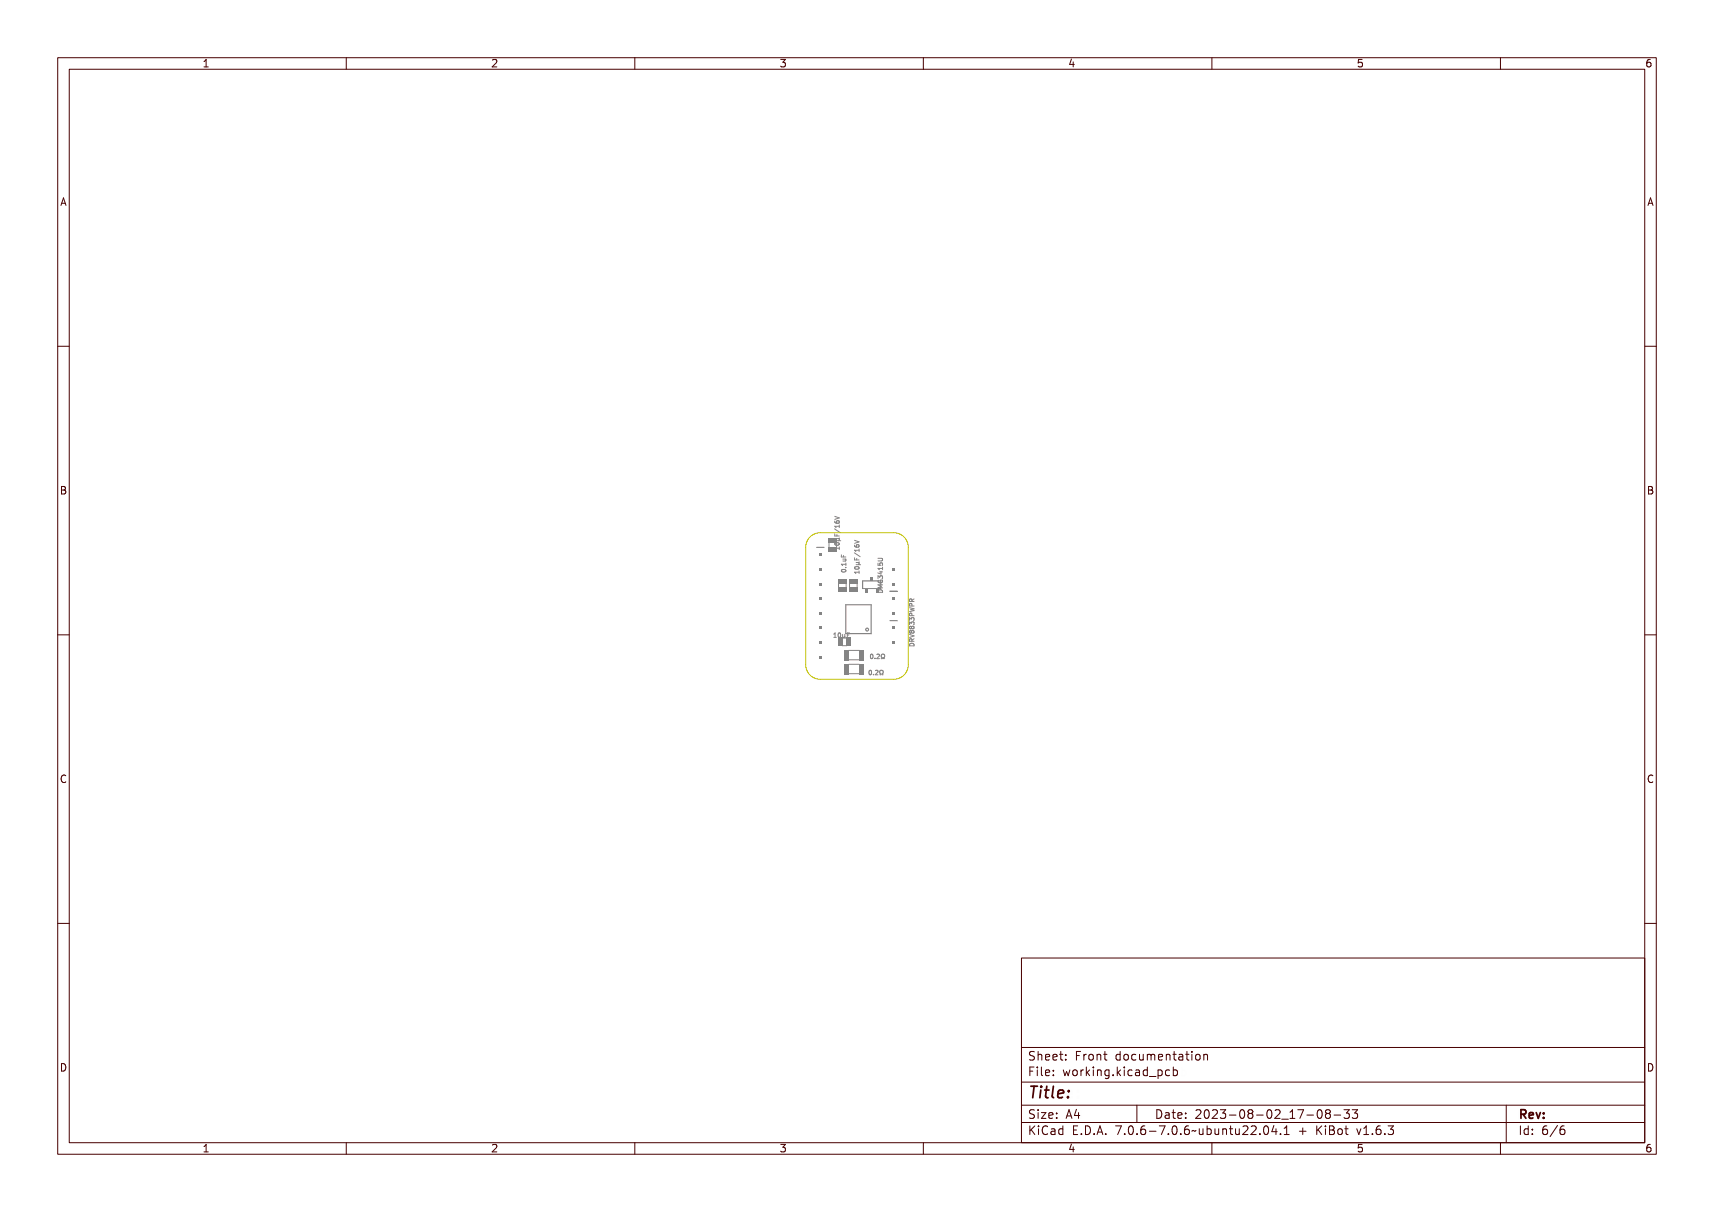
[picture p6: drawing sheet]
<svg xmlns="http://www.w3.org/2000/svg" width="297mm" height="210mm" viewBox="0 0 297 210" stroke-linecap="round" stroke-linejoin="round" font-family="sans-serif">
<g fill="none" stroke="#848484" stroke-width=".17">
<path d="M144.7 94h.7l.1-.2v.5l-.1-.2h-.6v.2h-.1zM144.7 92l.1 .3h.2l.1-.3v.3h.4v.1h-.8zM144.7 91.3l.9 .5zM144.7 90.9h.7l.1-.2v.4l-.1-.1h-.6v.1h-.1zM144.7 89.4l.8 .2v.2l-.8 .2v-.1l.7-.2-.7-.2zM144.7 90.1h.1a.23 .23 0 0 0 0 .3 .23 .23 0 0 0 .3 .1 .26 .26 0 0 1 0-.4 .26 .26 0 0 1 .4 .1 .26 .26 0 0 1-.2 .4 .36 .36 0 0 1-.5 0 .36 .36 0 0 1-.1-.5zM144.8 93.3l.5-.1 .2 .2a.37 .37 0 0 1-.4 .3 .37 .37 0 0 1-.4-.3zM144.8 93.4a.34 .34 0 0 1 .6 .1 .35 .35 0 0 1-.6-.1zM144.9 92.6l.6-.1-.1 .5 .3 .1h-.8l.5-.3-.1-.1h-.4zM145.4 94.8v.4M145.4 95h-.8l.3 .2M145.8 97.6h.7l.1-.1v.4l-.1-.2h-.6l.1 .2h-.1z"/>
<path d="M145.8 96.2l.1 .4h.3v-.4v.4h.4v.1h-.8zM145.9 98.8l.5-.1 .2 .2a.37 .37 0 0 1-.4 .3 .37 .37 0 0 1-.3-.3zM145.9 98.9a.34 .34 0 0 1 .6 .1 .35 .35 0 0 1-.6-.1zM146 96.9h.6l-.1 .1a.18 .18 0 0 1 .1 .2 .18 .18 0 0 1-.2 .1h-.4v-.1l.5-.1-.1-.1h-.4zM146.5 98.3h.1v.1h-.1zM148.1 93.6l.8 .3-.8 .3M148.1 99.1h.7l.1-.1v.4l-.1-.2h-.6l.1 .2h-.1zM148.1 97.1l.1 .3h.2l.1-.3v.3h.4v.1h-.8zM148.1 96.5l.9 .5zM148.1 96h.7l.1-.2v.5l-.1-.2h-.6l.1 .2h-.1zM148.1 94.5l.8 .3v.1l-.8 .2v-.1l.7-.2-.7-.1zM148.1 95.3h.1a.23 .23 0 0 0 0 .2 .23 .23 0 0 0 .3 .1 .26 .26 0 0 1 .1-.4 .26 .26 0 0 1 .3 .2 .26 .26 0 0 1-.2 .3 .36 .36 0 0 1-.4 0 .36 .36 0 0 1-.2-.4z"/>
<path d="M148.2 98.4h.5l.2 .1a.37 .37 0 0 1-.4 .3 .37 .37 0 0 1-.4-.3zM148.2 98.5a.34 .34 0 0 1 .6 .2 .35 .35 0 0 1-.6-.2zM148.3 97.7h.6l-.1 .4 .3 .1h-.8l.5-.2-.1-.1-.4-.1zM152.1 96.7h.7l.1 .2-.1 .3h-.7M152.2 99.9l.6-.1 .2 .2h-.2v.3h-.1l-.5-.3zM152.2 99.3h.7l.1-.2v.5l-.1-.2h-.6v.2h-.1zM152.2 98.6l.1 .3h.2a.26 .26 0 0 1 .1-.3 .26 .26 0 0 1 .3 .1 .26 .26 0 0 1-.1 .3 .2 .2 0 0 0 .1-.3 .2 .2 0 0 0-.3 0 .2 .2 0 0 0 0 .3h-.4zM152.2 97.9h.5a.25 .25 0 0 1 .3 .2 .25 .25 0 0 1-.3 .3h-.5v-.1h.5a.14 .14 0 0 0 .2-.2 .14 .14 0 0 0-.2-.1h-.5zM152.3 100h.4v.2zM152.5 97.6h.4M144.4 109.7h.3v.7l.2 .1h-.5l.2-.1v-.6h-.2zM145.1 109.8v-.1a.37 .37 0 0 1 .4 .4 .37 .37 0 0 1-.4 .4l-.1-.2z"/>
<path d="M145.2 109.8a.31 .31 0 0 1 .2 .3 .31 .31 0 0 1-.2 .3zM145.7 109.9l.2 .5 .1-.1v-.4h.1l.1 .5-.1 .1-.3-.1v.3h-.1zM146.3 109.7h.5l-.4 .1v.2h.3l-.3 .1v.4h-.1zM146.8 109.7h.4M150.5 116.3l.1-.1a.37 .37 0 0 1 .4 .4 .37 .37 0 0 1-.4 .3l-.1-.2zM150.7 116.3a.31 .31 0 0 1 .2 .3 .31 .31 0 0 1-.2 .3zM150.8 113.5l.1-.1a.37 .37 0 0 1 .3 .4 .37 .37 0 0 1-.3 .3l-.2-.2zM150.9 113.5a.31 .31 0 0 1 .2 .3 .31 .31 0 0 1-.2 .3zM151.3 116.8h.1v.2h-.1zM151.5 114h.2v.2h-.2zM151.7 116.2h.1a.29 .29 0 0 1 .4 .2 .29 .29 0 0 1-.2 .4l-.1 .1 .3 .1h-.5l.4-.6-.1-.1h-.3zM152 113.4h.1a.29 .29 0 0 1 .4 .2 .29 .29 0 0 1-.3 .4l-.1 .1 .4 .1h-.5l.3-.6v-.1h-.3z"/>
<path d="M152.2 101.6h.8v.1h-.7l.4 .2-.4 .2h.7v.1h-.8v-.2l.4-.1-.4-.1zM152.2 101h.1a.27 .27 0 0 0 .3 .4 .27 .27 0 0 0 .3-.3l-.3 .1v-.2h.3a.36 .36 0 0 1-.3 .5 .36 .36 0 0 1-.4-.5zM152.2 100.5l.2-.1 .1 .2a.24 .24 0 0 1 .4-.1 .24 .24 0 0 1-.1 .4l.1-.1a.17 .17 0 0 0-.1-.3 .18 .18 0 0 0-.2 .3h-.1a.15 .15 0 0 0-.1-.2 .15 .15 0 0 0-.2 0 .15 .15 0 0 0 .1 .2l-.1 .1zM152.3 102.4l.3-.1a.36 .36 0 0 1 .4 .5h-.8zM152.3 102.4h.4l.2 .3h-.6zM152.4 116.3a.33 .33 0 0 1 .5 .1 .33 .33 0 0 1-.1 .5l.1 .1-.3-.1a.26 .26 0 0 0 .2-.4 .26 .26 0 0 0-.3-.1l.1 .6h-.3l.2-.1-.2-.3zM152.7 113.5a.33 .33 0 0 1 .4 .1 .33 .33 0 0 1-.1 .5l.1 .1-.2-.1a.26 .26 0 0 0 .2-.4 .26 .26 0 0 0-.4-.1l.1 .6h-.2l.1-.1-.1-.3zM157.6 110.8v.3h.8M157.7 108.7l.7 .2v.1l-.7 .2v-.1l.6-.2-.6-.1zM157.7 104.9l.7 .1v.1l-.4 .1 .4 .2-.7 .1v-.1l.6-.1-.4-.1v-.1l.4-.1h-.6zM157.7 108.1h.2l.1 .1a.22 .22 0 0 1 .3-.1 .22 .22 0 0 1 0 .4 .22 .22 0 0 1-.3-.1 .21 .21 0 0 1-.3 .1 .21 .21 0 0 1 0-.4zM157.7 107.5h.2l.1 .1a.22 .22 0 0 1 .3-.1 .22 .22 0 0 1 0 .4 .22 .22 0 0 1-.3-.1 .21 .21 0 0 1-.3 .1 .21 .21 0 0 1 0-.4z"/>
<path d="M157.7 106.9l.2-.1 .1 .2a.24 .24 0 0 1 .4-.1 .24 .24 0 0 1-.1 .4v-.1a.17 .17 0 0 0-.1-.3 .17 .17 0 0 0-.1 .3l-.3-.2v.3h-.1zM157.7 106.3l.2-.1 .1 .1a.24 .24 0 0 1 .4 0 .24 .24 0 0 1-.1 .4v-.1a.17 .17 0 0 0-.1-.3 .17 .17 0 0 0-.1 .2l-.3-.2v.4h-.1zM157.7 109.4h.2l.2 .1 .3-.2-.3 .3v.1h.3v.1h-.7zM157.7 105.6l.3-.1 .1 .4h.3v.1h-.7zM157.7 104.3h.3l.1 .4h.3v.1h-.7zM157.7 103.8l.2-.1 .2 .1 .3-.2-.3 .4v.1h.3v.1h-.7zM157.7 111.5a.41 .41 0 0 1 .5 0 .41 .41 0 0 1 .2 .4h-.8zM157.7 110l.3-.1a.36 .36 0 0 1 .4 .5h-.7zM157.8 109.5h.2v.2h-.3zM157.8 105.7h.2v.2h-.3zM157.8 104.4h.2v.3h-.3zM157.8 103.8h.2v.3h-.3z"/>
<path d="M157.8 110.1h.4l.1 .2h-.6zM158 110.8v.3M158.4 110.7l-.4 .2"/>
<circle cx="145.1" cy="93.5" r=".07"/>
<circle cx="145.2" cy="90.3" r=".17"/>
<circle cx="146.2" cy="99" r=".07"/>
<circle cx="148.5" cy="98.6" r=".07"/>
<circle cx="148.6" cy="95.4" r=".17"/>
<circle cx="145.3" cy="110.1" r=".07"/>
<circle cx="150.7" cy="116.6" r=".07"/>
<circle cx="151" cy="113.8" r=".07"/>
<circle cx="157.8" cy="107.7" r=".13"/>
<circle cx="157.8" cy="108.3" r=".13"/>
<circle cx="158.2" cy="108.3" r=".15"/>
<circle cx="158.2" cy="107.7" r=".15"/>
</g>
<g fill="none" stroke="#848484" stroke-width=".2">
<path d="M146.6 104.8h4.4v5h-4.4zM154.2 102.5h1.3"/>
<circle cx="150.3" cy="109.1" r=".25"/>
</g>
<g fill="#848484">
<path d="M154.6 103.5h.5v.5h-.5z" fill-rule="evenodd"/>
<path d="M154.6 106h.5v.5h-.5z" fill-rule="evenodd"/>
</g>
<path d="M152.6 100.7h-3.1v1.3" fill="none" stroke="#848484" stroke-width=".2"/>
<path d="M149.5 102h3.1" fill="none" stroke="#848484" stroke-width=".17"/>
<g fill="#848484">
<path d="M149.9 102h.4v.6h-.4z" fill-rule="evenodd"/>
<path d="M150.8 100h.5v.6h-.5z" fill-rule="evenodd"/>
<path d="M151.8 102h.4v.6h-.4z" fill-rule="evenodd"/>
</g>
<path d="M147 112.7h1.9M147 114.3h1.9" fill="none" stroke="#848484" stroke-width=".17"/>
<g fill="#848484">
<path d="M146.3 112.6h.7v1.8h-.7z" fill-rule="evenodd"/>
<path d="M148.9 112.6h.8v1.8h-.8z" fill-rule="evenodd"/>
</g>
<path d="M143.6 94.1v.7M145 94.1v.7" fill="none" stroke="#848484" stroke-width=".17"/>
<g fill="#848484">
<path d="M143.6 94.8h1.4v.8h-1.4z" fill-rule="evenodd"/>
<path d="M143.6 93.4h1.4v.7h-1.4z" fill-rule="evenodd"/>
</g>
<path d="M154.2 107.5h1.3" fill="none" stroke="#848484" stroke-width=".2"/>
<g fill="#848484">
<path d="M154.6 108.6h.5v.5h-.5z" fill-rule="evenodd"/>
<path d="M154.6 111.1h.5v.5h-.5z" fill-rule="evenodd"/>
</g>
<path d="M145.3 101.1v.7M146.6 101.1v.7" fill="none" stroke="#848484" stroke-width=".17"/>
<g fill="#848484">
<path d="M145.2 100.4h1.5v.7h-1.5z" fill-rule="evenodd"/>
<path d="M145.2 101.8h1.5v.8h-1.5z" fill-rule="evenodd"/>
</g>
<path d="M146 111.9h.7" fill="none" stroke="#848484" stroke-width=".17"/>
<g fill="#848484">
<path d="M145.2 110.5h.8v1.5h-.8z" fill-rule="evenodd"/>
<path d="M146.7 110.5h.7v1.5h-.7z" fill-rule="evenodd"/>
</g>
<path d="M147 115.1h1.9M147 116.7h1.9" fill="none" stroke="#848484" stroke-width=".17"/>
<g fill="#848484">
<path d="M146.3 115h.7v1.8h-.7z" fill-rule="evenodd"/>
<path d="M148.9 115h.8v1.8h-.8z" fill-rule="evenodd"/>
</g>
<path d="M154.2 102.5h1.3" fill="none" stroke="#848484" stroke-width=".2"/>
<g fill="#848484">
<path d="M154.6 100.9h.5v.5h-.5z" fill-rule="evenodd"/>
<path d="M154.6 98.4h.5v.5h-.5z" fill-rule="evenodd"/>
</g>
<path d="M147.2 101.1v.7M148.5 101.1v.7" fill="none" stroke="#848484" stroke-width=".17"/>
<g fill="#848484">
<path d="M147.1 100.4h1.5v.7h-1.5z" fill-rule="evenodd"/>
<path d="M147.1 101.8h1.5v.8h-1.5z" fill-rule="evenodd"/>
</g>
<path d="M141.5 94.8h1.3" fill="none" stroke="#848484" stroke-width=".2"/>
<g fill="#848484">
<path d="M141.9 95.9h.5v.5h-.5z" fill-rule="evenodd"/>
<path d="M141.9 98.4h.5v.5h-.5z" fill-rule="evenodd"/>
<path d="M141.9 100.9h.5v.5h-.5z" fill-rule="evenodd"/>
<path d="M141.9 103.5h.5v.5h-.5z" fill-rule="evenodd"/>
<path d="M141.9 106h.5v.5h-.5z" fill-rule="evenodd"/>
<path d="M141.9 108.6h.5v.5h-.5z" fill-rule="evenodd"/>
<path d="M141.9 111.1h.5v.5h-.5z" fill-rule="evenodd"/>
<path d="M141.9 113.6h.5v.5h-.5z" fill-rule="evenodd"/>
</g>
<path d="M140.2 93.3a2.54 2.54 0 0 1 2-1h12.7a2.54 2.54 0 0 1 2.5 2.5v20.4a2.54 2.54 0 0 1-2.5 2.5h-12.7a2.54 2.54 0 0 1-2.6-2.5v-20.4l.1-.5z" fill="none" stroke="#c2c200" stroke-width=".17"/>
<g fill="none" stroke="#480000" stroke-width=".17">
<path d="M10 10h277v190h-277zM12 12h273v186h-273zM60 10v2M110 10v2M160 10v2M210 10v2M260 10v2M10 60h2M285 60h2M10 110h2M285 110h2M10 160h2"/>
<path d="M285 160h2M177 166h108v32h-108zM60 198v2M110 198v2M160 198v2M177 181.5h108M177 187.5h108M177 191.5h108M177 194.5h108M178.1 195.2h.2v.6l.6-.6h.3l-.6 .6 .6 .8h-.2l-.5-.7-.2 .2v.5h-.2zM178.2 185h.9v.2h-.7v.4h.6v.2h-.6v.7h-.2zM178.3 182.4l.5-.1h.2v.2a.31 .31 0 0 0-.5-.1 .31 .31 0 0 0 0 .5 .5 .5 0 0 1 .6 .6 .5 .5 0 0 1-.8 .2l-.1-.2a.34 .34 0 0 0 .4 .1 .34 .34 0 0 0 .1-.5 .47 .47 0 0 1-.5-.2 .47 .47 0 0 1 .1-.5z"/>
<path d="M178.3 192.5l.5-.1h.2v.2a.31 .31 0 0 0-.5-.1 .31 .31 0 0 0 0 .5 .5 .5 0 0 1 .6 .6 .5 .5 0 0 1-.8 .2l-.1-.2a.34 .34 0 0 0 .4 .1 .34 .34 0 0 0 .1-.5 .47 .47 0 0 1-.5-.2 .47 .47 0 0 1 .1-.5zM179.4 182.2h.2v.6a.35 .35 0 0 1 .4-.1 .35 .35 0 0 1 .2 .4v.6h-.2v-.8h-.4v.8h-.2zM179.5 185.4h.4v.9h.4v.2h-.9v-.2h.3v-.8h-.2zM179.5 192.8h.4v.9h.4v.1h-.9v-.1h.3v-.8h-.2zM179.5 195.6h.4v.9h.4v.1h-.9v-.1h.3v-.8h-.2zM179.7 184.9h.2v.3h-.2zM179.7 192.3h.2v.3h-.2zM179.7 195.1h.2v.3h-.2zM180.6 184.9h.4v1.3l.4 .1v.2l-.5-.2v-1.2h-.3zM180.6 192.8h.8v.1l-.6 .8h.6v.1h-.8v-.1l.6-.8h-.6zM180.7 182.8a.49 .49 0 0 1 .6-.1 .49 .49 0 0 1 .2 .5h-.8a.42 .42 0 0 0 .3 .4 .42 .42 0 0 0 .4-.1v.2a.6 .6 0 0 1-.8-.1 .6 .6 0 0 1 .1-.8zM180.7 195.4l.5-.2h.3v.2a.43 .43 0 0 0-.6 0 .43 .43 0 0 0-.2 .5 .43 .43 0 0 0 .2 .5 .43 .43 0 0 0 .6 0v.2a.66 .66 0 0 1-.8-.1 .66 .66 0 0 1-.1-.8z"/>
<path d="M180.8 182.9l.4-.1 .1 .3h-.6zM181.8 195.6h.2a.45 .45 0 0 1 .5 0 .45 .45 0 0 1 .1 .4v.6h-.1v-.1a.38 .38 0 0 1-.5 .2 .38 .38 0 0 1-.2-.5 .38 .38 0 0 1 .4-.2h.3a.35 .35 0 0 0-.3-.4 .35 .35 0 0 0-.4 .2zM181.9 182.8a.49 .49 0 0 1 .6-.1 .49 .49 0 0 1 .2 .5h-.8a.42 .42 0 0 0 .3 .4 .42 .42 0 0 0 .5-.1v.2a.6 .6 0 0 1-.9-.1 .6 .6 0 0 1 .1-.8zM181.9 185.5a.49 .49 0 0 1 .6-.1 .49 .49 0 0 1 .2 .5h-.8a.42 .42 0 0 0 .3 .4 .42 .42 0 0 0 .5-.1v.2a.6 .6 0 0 1-.9-.1 .6 .6 0 0 1 .1-.8zM181.9 192.9a.49 .49 0 0 1 .6-.1 .49 .49 0 0 1 .2 .5h-.8a.42 .42 0 0 0 .3 .4 .42 .42 0 0 0 .5-.1v.2a.6 .6 0 0 1-.9-.1 .6 .6 0 0 1 .1-.8zM182 196.2l.5-.1a.31 .31 0 0 1-.2 .4 .31 .31 0 0 1-.4-.1zM182 182.9l.4-.1 .1 .3h-.6zM182 185.6l.4-.1 .1 .3h-.6zM182 193l.4-.1 .1 .3h-.6zM183 195.7l.4-.2 .2 .2v-.6h.2v1.5h-.2v-.1a.42 .42 0 0 1-.5 .1 .42 .42 0 0 1-.2-.5zM183.2 195.8l.1-.1a.4 .4 0 0 1 .3 .4 .4 .4 0 0 1-.3 .4l-.2-.2zM183.2 182.3h.2v.4h.4v.1h-.4l.1 .8h.3v.1h-.2a.3 .3 0 0 1-.4-.3v-.6h-.3v-.1h.3z"/>
<path d="M183.3 185.4h.2v.3h-.2zM183.3 186.2h.2v.3h-.2zM183.3 192.8h.2v.3h-.2zM183.3 193.6h.2v.2h-.2zM184.5 182.7h.2v.3h-.2zM184.5 183.5h.2v.2h-.2zM185.2 185.4h.2l.2 .8 .1-.5h.2l.2 .5 .1-.8h.2l-.2 1.1h-.2l-.2-.7-.2 .7h-.1zM185.4 195.2h.9v.2h-.7v.4h.6v.2h-.6v.5h.7v.1h-.9zM185.7 192.4h.2l.5 1.4h-.2l-.1-.3h-.5l-.1 .3h-.2zM185.8 192.6l.2 .7h-.4zM186.6 182.3h.9v.2h-.7v.4h.6v.2h-.6v.6h-.2zM186.7 185.5a.52 .52 0 0 1 .8 .4 .52 .52 0 0 1-.8 .4l-.1-.4z"/>
<path d="M186.8 185.6l.1-.1a.39 .39 0 0 1 .4 .4 .39 .39 0 0 1-.4 .4l-.1-.2zM186.9 196.4h.2v.2h-.2zM187.1 192.4h.2v.9h.2v.2h-.2v.3h-.2v-.3h-.6v-.2zM187.1 192.6v.7h-.4zM187.8 195.2a.76 .76 0 0 1 .9 .7 .76 .76 0 0 1-.9 .7zM188 195.4a.57 .57 0 0 1 .5 .5 .57 .57 0 0 1-.5 .6zM188 182.7h.2v.2a.3 .3 0 0 1 .3-.3 .3 .3 0 0 1 .3 .3 .37 .37 0 0 0-.5-.1 .37 .37 0 0 0-.1 .4v.5h-.2zM188 185.4h.2v.2a.3 .3 0 0 1 .3-.3 .3 .3 0 0 1 .3 .3 .37 .37 0 0 0-.5-.1 .37 .37 0 0 0-.1 .4v.6h-.2zM189.1 184.9h.1v.9l.5-.4h.2l-.4 .4 .5 .7h-.2l-.4-.6-.2 .1v.5h-.1zM189.1 182.8a.52 .52 0 0 1 .8 .4 .52 .52 0 0 1-.8 .4l-.1-.4zM189.2 182.9l.1-.1a.39 .39 0 0 1 .4 .4 .39 .39 0 0 1-.4 .4l-.1-.2zM189.3 196.4h.3v.2h-.3z"/>
<path d="M190.2 182.7h.2v.1a.35 .35 0 0 1 .4-.1 .35 .35 0 0 1 .3 .4v.6h-.2l-.1-.8h-.3l-.1 .8h-.2zM190.3 185.4h.4v.9h.4v.2h-.9v-.2h.4v-.8h-.3zM190.5 195.2h.3l.4 1.4h-.2l-.1-.3h-.5l-.1 .3h-.2zM190.6 184.9h.1v.3h-.1zM190.6 195.4l.2 .7h-.4zM191.4 185.4h.2v.1a.35 .35 0 0 1 .4-.1 .35 .35 0 0 1 .3 .4v.7h-.2l-.1-.9h-.3l-.1 .9h-.2zM191.7 182.3h.1v.4h.4v.1h-.4l.1 .8h.3v.1h-.2a.3 .3 0 0 1-.3-.3v-.6h-.3v-.1h.3zM191.7 196.4h.3v.2h-.3zM192.7 185.5l.3-.2 .3 .2v-.1h.2v1a.53 .53 0 0 1-.8 .4v-.2a.36 .36 0 0 0 .4 .1 .36 .36 0 0 0 .2-.4l-.1 .1a.53 .53 0 0 1-.7-.3 .53 .53 0 0 1 .2-.6zM192.8 185.6l.1-.1a.39 .39 0 0 1 .4 .4 .39 .39 0 0 1-.4 .4l-.1-.2zM193.8 195.2h.9l-.5 1.4h-.2l.5-1.2h-.7zM193.9 182.8l.3-.2 .3 .2v-.6h.2v1.5h-.2v-.1a.42 .42 0 0 1-.6 .1 .42 .42 0 0 1-.1-.5z"/>
<path d="M194.1 182.8a.4 .4 0 0 1 .4 .4 .4 .4 0 0 1-.4 .4l-.2-.4zM194.1 186.2h.3v.3h-.3zM195.1 184.9h.2v.9l.4-.4h.3l-.5 .4 .5 .7h-.2l-.4-.6-.1 .1v.5h-.2zM195.1 182.8a.52 .52 0 0 1 .8 .4 .52 .52 0 0 1-.8 .4l-.1-.4zM195.2 182.9l.1-.1a.39 .39 0 0 1 .4 .4 .39 .39 0 0 1-.4 .4l-.1-.2zM195.3 196.4h.3v.2h-.3zM196.3 185.4h.5v.9h.3v.2h-.9v-.2h.4v-.8h-.3zM196.3 195.4a.5 .5 0 0 1 .7-.1 .5 .5 0 0 1 .1 .6 .52 .52 0 0 1-.4 .8 .52 .52 0 0 1-.5-.8zM196.4 182.8a.39 .39 0 0 1 .4-.2 .39 .39 0 0 1 .3 .3 .4 .4 0 0 0-.6 0 .4 .4 0 0 0 0 .6 .4 .4 0 0 0 .6 0 .41 .41 0 0 1-.4 .3 .41 .41 0 0 1-.4-.3v-.5zM196.5 195.4a.57 .57 0 0 1 .4 .9l-.3 .2a.86 .86 0 0 1-.1-1.1zM196.6 184.9h.2v.3h-.2zM197 191.5v3"/>
<path d="M197.4 182.7h.2v.8l.2 .1 .3-.2v-.7h.2v1h-.2v-.1a.35 .35 0 0 1-.4 .2 .35 .35 0 0 1-.3-.5zM197.6 185.5a.39 .39 0 0 1 .4-.2 .39 .39 0 0 1 .3 .3 .4 .4 0 0 0-.6 0 .4 .4 0 0 0 0 .6 .4 .4 0 0 0 .6 0 .41 .41 0 0 1-.4 .3 .41 .41 0 0 1-.4-.3v-.5zM197.7 196.4h.3v.2h-.3zM198.6 182.7h.1l.2-.1a.22 .22 0 0 0 .2 .2 .22 .22 0 0 0 .2-.2l.2 .3 .1 .8h-.2v-.8l-.1-.1-.2 .1v.8h-.1v-.8l-.2-.1-.1 .1v.8h-.1zM198.7 185.4h.1a.45 .45 0 0 1 .5 0 .45 .45 0 0 1 .2 .4v.7h-.2v-.2a.38 .38 0 0 1-.5 .2 .38 .38 0 0 1-.2-.5 .38 .38 0 0 1 .5-.2h.2a.35 .35 0 0 0-.3-.4 .35 .35 0 0 0-.3 .2zM198.7 195.4l.5-.2h.2v.2a.43 .43 0 0 0-.5 0 .43 .43 0 0 0-.1 .5 .48 .48 0 0 1 .7 0 .48 .48 0 0 1-.1 .7 .48 .48 0 0 1-.7-.1l-.1-.6zM198.8 186l.5-.1a.31 .31 0 0 1-.1 .4 .31 .31 0 0 1-.4-.1zM198.9 195.9a.29 .29 0 0 1 .4 .1 .29 .29 0 0 1-.1 .4 .29 .29 0 0 1-.4-.1zM199.9 185.5l.3-.2 .3 .2v-.6h.2v1.6h-.2v-.2a.42 .42 0 0 1-.5 .1 .42 .42 0 0 1-.2-.5zM199.9 182.8a.49 .49 0 0 1 .6-.1 .49 .49 0 0 1 .2 .5h-.7a.42 .42 0 0 0 .2 .4 .42 .42 0 0 0 .5-.1v.2a.6 .6 0 0 1-.8-.1 .6 .6 0 0 1 0-.8zM200 196h.5v.2h-.5zM200 185.6l.1-.1a.39 .39 0 0 1 .4 .4 .39 .39 0 0 1-.4 .4l-.1-.2z"/>
<path d="M200.1 182.9l.3-.1 .2 .3h-.6zM200.1 192.4a.76 .76 0 0 1 1 .7 .76 .76 0 0 1-1 .7zM200.3 192.6a.57 .57 0 0 1 .6 .5 .57 .57 0 0 1-.6 .6zM200.9 186.8l1.2 .1zM201 195.2h.9l-.5 1.4h-.2l.5-1.2h-.7zM201.1 182.7h.1v.1a.35 .35 0 0 1 .5-.1 .35 .35 0 0 1 .2 .4v.6h-.2v-.8h-.4l-.1 .8h-.1zM201.4 192.8h.2a.45 .45 0 0 1 .5 0 .45 .45 0 0 1 .1 .4v.6h-.1v-.1a.38 .38 0 0 1-.5 .2 .38 .38 0 0 1-.2-.5 .38 .38 0 0 1 .4-.2h.3a.35 .35 0 0 0-.3-.4 .35 .35 0 0 0-.4 .2zM201.6 193.4l.5-.1a.31 .31 0 0 1-.2 .4 .31 .31 0 0 1-.4-.1zM202.2 185.4h.2v.1a.46 .46 0 0 1 .6 0 .46 .46 0 0 1 .1 .6 .39 .39 0 0 1-.2 .4 .39 .39 0 0 1-.5-.2v.6h-.2zM202.5 182.3h.2v.4h.4v.1h-.4v.8h.4v.1h-.2a.3 .3 0 0 1-.4-.3v-.6h-.3v-.1h.3zM202.5 185.6l.1-.1a.4 .4 0 0 1 .4 .4 .4 .4 0 0 1-.4 .4l-.2-.2zM202.5 196.4h.3v.2h-.3z"/>
<path d="M202.8 192.4h.2v.4h.4v.1h-.4l.1 .8h.3v.1h-.2a.3 .3 0 0 1-.4-.3v-.6h-.3v-.1h.3zM203.5 182.7h.2a.45 .45 0 0 1 .4 0 .45 .45 0 0 1 .2 .4v.6h-.2v-.1a.38 .38 0 0 1-.5 .2 .38 .38 0 0 1-.2-.5 .38 .38 0 0 1 .5-.2h.2a.35 .35 0 0 0-.2-.4 .35 .35 0 0 0-.4 .2zM203.5 195.4a.5 .5 0 0 1 .7-.1 .5 .5 0 0 1 .1 .6 .52 .52 0 0 1-.4 .8 .52 .52 0 0 1-.5-.8zM203.6 185.5a.39 .39 0 0 1 .4-.2 .39 .39 0 0 1 .3 .3 .4 .4 0 0 0-.5 0 .4 .4 0 0 0 0 .6 .4 .4 0 0 0 .5 0 .41 .41 0 0 1-.4 .3 .41 .41 0 0 1-.4-.3v-.5zM203.7 183.3l.4-.1a.31 .31 0 0 1-.1 .4 .31 .31 0 0 1-.4-.1zM203.7 195.4a.57 .57 0 0 1 .4 .9l-.2 .2a.86 .86 0 0 1-.2-1.1zM203.9 192.9a.49 .49 0 0 1 .6-.1 .49 .49 0 0 1 .2 .5h-.8a.42 .42 0 0 0 .3 .4 .42 .42 0 0 0 .5-.1v.2a.6 .6 0 0 1-.9-.1 .6 .6 0 0 1 .1-.8zM204 193l.4-.1 .1 .3h-.6zM204.7 184.9h.1v.6a.45 .45 0 0 1 .7 0 .45 .45 0 0 1 0 .6 .39 .39 0 0 1-.2 .4 .39 .39 0 0 1-.5-.2v.2h-.1zM204.9 182.3h.2v.4h.4v.1h-.4v.8h.4v.1h-.2a.3 .3 0 0 1-.4-.3v-.6h-.3v-.1h.3zM204.9 185.6l.1-.1a.39 .39 0 0 1 .4 .4 .39 .39 0 0 1-.4 .4l-.1-.2zM204.9 196.4h.3v.2h-.3z"/>
<path d="M205.3 192.8h.2v.3h-.2zM205.3 193.6h.2v.2h-.2zM205.9 182.7h.5v.9h.3v.1h-.9v-.1h.4v-.8h-.3zM205.9 195.4l.5-.2h.2v.2a.43 .43 0 0 0-.5 0 .43 .43 0 0 0-.1 .5 .48 .48 0 0 1 .7 0 .48 .48 0 0 1-.1 .7 .48 .48 0 0 1-.7-.1l-.1-.6zM206.1 195.9a.29 .29 0 0 1 .4 .1 .29 .29 0 0 1-.1 .4 .29 .29 0 0 1-.4-.1zM206.2 182.2h.2v.3h-.2zM207 196l.3-.1 .5 .1 .2-.1a.38 .38 0 0 1-.7 .2l-.3 .1zM207.1 182.8a.52 .52 0 0 1 .8 .4 .52 .52 0 0 1-.8 .4l-.1-.4zM207.3 182.9l.1-.1a.39 .39 0 0 1 .4 .4 .39 .39 0 0 1-.4 .4l-.2-.2zM207.4 192.5a.53 .53 0 0 1 .8 .1 .53 .53 0 0 1-.3 .7l-.3 .4h.7v.1h-.9v-.1l.3-.4a.49 .49 0 0 0 .2-.7l-.5 .1zM208.3 182.7h.1v.1a.35 .35 0 0 1 .5-.1 .35 .35 0 0 1 .2 .4v.6h-.2v-.8h-.4l-.1 .8h-.1zM208.3 195.6h.1l.1 .8 .2 .1 .2-.2v-.7h.2v1h-.2v-.1a.35 .35 0 0 1-.4 .2 .35 .35 0 0 1-.2-.5z"/>
<path d="M208.7 192.6a.5 .5 0 0 1 .6-.1 .5 .5 0 0 1 .2 .6 .52 .52 0 0 1-.5 .8 .52 .52 0 0 1-.4-.8zM208.9 192.6a.57 .57 0 0 1 .4 .9l-.3 .2a.86 .86 0 0 1-.1-1.1zM209.5 195.1h.2v.6a.45 .45 0 0 1 .6-.1 .45 .45 0 0 1 .1 .7 .39 .39 0 0 1-.3 .4 .39 .39 0 0 1-.4-.2v.1h-.2zM209.7 195.8l.1-.1a.4 .4 0 0 1 .4 .4 .4 .4 0 0 1-.4 .4l-.1-.2zM209.8 192.5a.53 .53 0 0 1 .8 .1 .53 .53 0 0 1-.3 .7l-.3 .4h.7v.1h-.9v-.1l.3-.4a.49 .49 0 0 0 .2-.7l-.5 .1zM210 198v2M210.7 195.6h.2v.8l.2 .1 .2-.2v-.7h.2v1h-.2v-.1a.35 .35 0 0 1-.4 .2 .35 .35 0 0 1-.2-.5zM211 192.4a.46 .46 0 0 1 .6 0 .46 .46 0 0 1 .1 .6l-.1 .1a.45 .45 0 0 1 .2 .6 .45 .45 0 0 1-.6 .2l-.2-.1v-.2a.35 .35 0 0 0 .5 .1 .35 .35 0 0 0 0-.5h-.3v-.2a.28 .28 0 0 0 .4-.1 .28 .28 0 0 0 0-.3 .28 .28 0 0 0-.4 0h-.2zM211.9 195.6h.2v.1a.35 .35 0 0 1 .4-.1 .35 .35 0 0 1 .2 .4v.6h-.2v-.8h-.4v.8h-.2zM212.4 193.2h.5v.2h-.5zM213.3 195.2h.2v.4h.4v.1h-.4v.8h.4v.1h-.2a.3 .3 0 0 1-.4-.3v-.6h-.3v-.1h.3zM213.5 192.6a.5 .5 0 0 1 .6-.1 .5 .5 0 0 1 .2 .6 .52 .52 0 0 1-.5 .8 .52 .52 0 0 1-.4-.8z"/>
<path d="M213.7 192.6a.57 .57 0 0 1 .4 .9l-.3 .2a.86 .86 0 0 1-.1-1.1zM214.3 195.6h.2v.8l.2 .1 .2-.2v-.7h.2v1h-.2v-.1a.35 .35 0 0 1-.4 .2 .35 .35 0 0 1-.2-.5zM214.7 192.5a.41 .41 0 0 1 .7-.1 .41 .41 0 0 1-.2 .7 .42 .42 0 0 1 .2 .6 .42 .42 0 0 1-.7 0 .42 .42 0 0 1 .2-.6l-.3-.2zM215.5 195.3a.53 .53 0 0 1 .8 .1 .53 .53 0 0 1-.3 .7l-.3 .4h.6v.1h-.9v-.1l.4-.4a.49 .49 0 0 0 .2-.8l-.5 .2zM216 193.2h.5v.2h-.5zM216.7 195.3a.53 .53 0 0 1 .8 .1 .53 .53 0 0 1-.3 .7l-.3 .4h.6v.1h-.9v-.1l.4-.4a.49 .49 0 0 0 .2-.8l-.5 .2zM217.1 192.6a.5 .5 0 0 1 .7-.1 .5 .5 0 0 1 .1 .6 .52 .52 0 0 1-.5 .8 .52 .52 0 0 1-.4-.8zM217.3 192.6a.57 .57 0 0 1 .4 .9l-.3 .2a.86 .86 0 0 1-.1-1.1zM218.2 196.4h.2v.2h-.2zM218.2 192.5a.53 .53 0 0 1 .8 .1 .53 .53 0 0 1-.3 .7l-.3 .4h.7v.1h-.9v-.1l.3-.4a.49 .49 0 0 0 .2-.7l-.5 .1zM219.2 195.4a.5 .5 0 0 1 .6-.1 .5 .5 0 0 1 .2 .6 .52 .52 0 0 1-.5 .8 .52 .52 0 0 1-.5-.8zM219.2 194.2l1.3 .1z"/>
<path d="M219.4 195.4a.57 .57 0 0 1 .3 .9l-.2 .2a.86 .86 0 0 1-.1-1.1zM220.7 192.5l.5-.1v1.3h.3v.1h-.8v-.1h.3v-1.1h-.3zM220.8 195.2h.2v.9h.2v.2h-.2v.3h-.2v-.3h-.6v-.2zM220.8 195.4v.7h-.4zM221.8 196.4h.2v.2h-.2zM221.8 192.4h.9l-.5 1.4h-.2l.5-1.2h-.7zM222.8 195.3l.5-.1v1.3h.3v.1h-.8v-.1h.3v-1.1h-.3zM223.2 193.2h.5v.2h-.5zM224.3 192.6a.5 .5 0 0 1 .7-.1 .5 .5 0 0 1 .1 .6 .52 .52 0 0 1-.4 .8 .52 .52 0 0 1-.5-.8zM224.5 192.6a.57 .57 0 0 1 .4 .9l-.2 .2a.86 .86 0 0 1-.2-1.1zM225.4 195.5h.2v.4h.4v.2h-.4v.4h-.2v-.4h-.4v-.2h.4zM225.5 192.5a.41 .41 0 0 1 .7-.1 .41 .41 0 0 1-.2 .7 .42 .42 0 0 1 .2 .6 .42 .42 0 0 1-.7 0 .42 .42 0 0 1 .2-.6l-.3-.2z"/>
<path d="M226.8 193.2h.5v.2h-.5zM227.5 195.2h.2v.6l.6-.6h.2l-.6 .6 .6 .8h-.2l-.5-.7-.1 .2v.5h-.2zM227.8 192.4a.46 .46 0 0 1 .7 0 .46 .46 0 0 1 0 .6l-.1 .1a.45 .45 0 0 1 .3 .6 .45 .45 0 0 1-.7 .2l-.2-.1v-.2a.35 .35 0 0 0 .5 .1 .35 .35 0 0 0 0-.5h-.2v-.2a.28 .28 0 0 0 .3-.1 .28 .28 0 0 0 0-.3 .28 .28 0 0 0-.4 0h-.2zM228.8 195.6h.4v.9h.4v.1h-.9v-.1h.4v-.8h-.3zM229.1 192.4a.46 .46 0 0 1 .6 0 .46 .46 0 0 1 0 .6l-.1 .1a.45 .45 0 0 1 .3 .6 .45 .45 0 0 1-.7 .2l-.2-.1v-.2a.35 .35 0 0 0 .5 .1 .35 .35 0 0 0 0-.5h-.2v-.2a.28 .28 0 0 0 .3-.1 .28 .28 0 0 0 0-.3 .28 .28 0 0 0-.4 0h-.1zM229.1 195.1h.1v.3h-.1zM229.9 195.2h.4a.35 .35 0 0 1 .5 .2 .35 .35 0 0 1-.3 .5 .41 .41 0 0 1 .3 .5 .41 .41 0 0 1-.5 .2h-.4zM230.1 196h.2a.27 .27 0 0 1 .3 .2 .27 .27 0 0 1-.3 .3h-.2zM230.1 195.4h.2a.23 .23 0 0 1 .3 .2 .23 .23 0 0 1-.3 .2h-.2zM231.2 193.2h1.1M231.2 195.7a.52 .52 0 0 1 .8 .4 .52 .52 0 0 1-.8 .4l-.1-.4zM231.3 195.8l.1-.1a.39 .39 0 0 1 .4 .4 .39 .39 0 0 1-.4 .4l-.1-.2z"/>
<path d="M232.6 195.2h.1v.4h.4v.1h-.4l.1 .8h.3v.1h-.2a.3 .3 0 0 1-.3-.3v-.6h-.3v-.1h.3zM232.9 192.3h.9l-.5 .6 .4 .1v.6l-.2 .2h-.4l-.2-.2M234.3 192.3h.9l-.5 .6 .5 .1v.6l-.2 .2h-.5l-.2-.2M234.6 195.6h.2l.3 .9 .4-.9h.2l-.4 1h-.3zM236 195.3l.5-.1v1.3h.3v.1h-.8v-.1h.3v-1.1h-.3zM237.4 196.4h.3v.2h-.3zM238.4 195.4l.5-.2h.2v.2a.43 .43 0 0 0-.5 0 .43 .43 0 0 0-.1 .5 .48 .48 0 0 1 .7 0 .48 .48 0 0 1-.1 .7 .48 .48 0 0 1-.7-.1l-.1-.6zM238.6 195.9a.29 .29 0 0 1 .4 .1 .29 .29 0 0 1-.1 .4 .29 .29 0 0 1-.4-.1zM239.8 196.4h.3v.2h-.3zM240.7 195.2a.46 .46 0 0 1 .6 0 .46 .46 0 0 1 .1 .6l-.1 .1a.45 .45 0 0 1 .2 .6 .45 .45 0 0 1-.6 .2l-.2-.1v-.2a.35 .35 0 0 0 .5 .1 .35 .35 0 0 0 0-.5l-.3-.1v-.1a.28 .28 0 0 0 .4-.1 .28 .28 0 0 0 0-.3 .28 .28 0 0 0-.4 0h-.2zM260 198v2M261 191.5v6.5"/>
<path d="M263.2 195.2h.8v.2h-.3v1.1h.3v.1h-.8v-.1h.3v-1.1h-.3zM264.4 195.7l.3-.2 .3 .2v-.6h.2v1.5h-.2v-.1a.42 .42 0 0 1-.5 .1 .42 .42 0 0 1-.2-.5zM264.6 195.8l.1-.1a.4 .4 0 0 1 .3 .4 .4 .4 0 0 1-.3 .4l-.2-.2zM265.9 195.6h.2v.3h-.2zM265.9 196.4h.2v.2h-.2zM268.1 195.4l.5-.2h.2v.2a.43 .43 0 0 0-.5 0 .43 .43 0 0 0-.2 .5 .48 .48 0 0 1 .7 0 .48 .48 0 0 1-.1 .7 .48 .48 0 0 1-.6-.1l-.2-.6zM268.2 195.9a.29 .29 0 0 1 .4 .1 .29 .29 0 0 1 0 .4 .29 .29 0 0 1-.4-.1zM269.9 195.2h.2l-.8 1.6h-.2zM270.5 195.4l.5-.2h.2v.2a.43 .43 0 0 0-.5 0 .43 .43 0 0 0-.2 .5 .48 .48 0 0 1 .7 0 .48 .48 0 0 1 0 .7 .48 .48 0 0 1-.7-.1l-.1-.6zM270.6 195.9a.29 .29 0 0 1 .4 .1 .29 .29 0 0 1 0 .4 .29 .29 0 0 1-.4-.1z"/>
<circle cx="196.7" cy="195.9" r=".13"/>
<circle cx="203.9" cy="195.9" r=".13"/>
<circle cx="209" cy="193.1" r=".13"/>
<circle cx="213.8" cy="193.1" r=".13"/>
<circle cx="215" cy="193.4" r=".29"/>
<circle cx="215" cy="192.8" r=".25"/>
<circle cx="217.4" cy="193.1" r=".13"/>
<circle cx="219.5" cy="195.9" r=".13"/>
<circle cx="224.7" cy="193.1" r=".13"/>
<circle cx="225.9" cy="193.4" r=".29"/>
<circle cx="225.9" cy="192.8" r=".25"/>
</g>
<g fill="none" stroke="#480000" stroke-width=".3">
<path d="M178.1 188.4h1.4v.2h-.6v1.7h-.2v-1.7h-.6zM179.9 188.8h.7v1.3h.4v.2h-1.2v-.2h.5v-1.1h-.4zM180.3 188.3h.3v.3h-.3zM181.8 188.4h.2v.4h.6v.2h-.6v1l.2 .1h.4v.2a.55 .55 0 0 1-.8-.5v-.8h-.4v-.2h.4zM183 188.3h.6l.1 1.6 .1 .2h.4v.2a.54 .54 0 0 1-.8-.5v-1.4h-.4zM184.8 189a.65 .65 0 0 1 .8-.1 .65 .65 0 0 1 .3 .7h-1.1a.56 .56 0 0 0 .4 .5 .56 .56 0 0 0 .6-.1v.2a.81 .81 0 0 1-1.1-.1 .81 .81 0 0 1 .1-1.1zM185 189.1l.3-.1a.37 .37 0 0 1 .3 .4h-.8zM186.7 188.9h.3v.4h-.3zM186.7 189.9h.3v.4h-.3zM263.1 192.4a.73 .73 0 0 1 .9 .2v.3l-.3 .3 .5 .6h-.2l-.3-.4-.2-.2h-.2v.6h-.2zM263.3 192.6h.2a.26 .26 0 0 1 .3 .2 .26 .26 0 0 1-.2 .3h-.3zM264.5 192.9a.49 .49 0 0 1 .6-.1 .49 .49 0 0 1 .2 .5h-.8a.42 .42 0 0 0 .3 .4 .42 .42 0 0 0 .4-.1v.2a.6 .6 0 0 1-.8-.1 .6 .6 0 0 1 .1-.8z"/>
<path d="M264.6 193l.3-.1 .2 .3h-.6zM265.5 192.8h.2l.3 .9 .3-.9h.2l-.4 1h-.2zM267.1 192.8h.2v.3h-.2zM267.1 193.6h.2v.2h-.2z"/>
</g>
<text font-size="2.7" fill="#480000" x="178" y="190.3">Title:</text>
<g font-size="2" fill="#480000">
<text x="178" y="183.7">Sheet: Front documentation</text>
<text x="178" y="186.5">File: working.kicad_pcb</text>
<text x="178" y="193.9">Size: A4</text>
<text x="178" y="196.6">KiCad E.D.A. 7.0.6-7.0.6~ubuntu22.04.1 + KiBot v1.6.3</text>
<text x="200" y="193.9">Date: 2023-08-02_17-08-33</text>
<text x="263" y="196.6">Id: 6/6</text>
<text x="263" y="193.9">Rev:</text>
</g>
<g font-size="1.7" fill="#480000">
<text x="35" y="11.7">1</text>
<text x="85" y="11.7">2</text>
<text x="135" y="11.7">3</text>
<text x="185" y="11.7">4</text>
<text x="235" y="11.7">5</text>
<text x="285" y="11.7">6</text>
<text x="10.5" y="35.7">A</text>
<text x="285.5" y="35.7">A</text>
<text x="10.5" y="85.6">B</text>
<text x="285.5" y="85.6">B</text>
<text x="10.5" y="135.7">C</text>
<text x="285.5" y="135.7">C</text>
<text x="10.5" y="185.6">D</text>
<text x="285.5" y="185.6">D</text>
<text x="35" y="199.7">1</text>
<text x="85" y="199.7">2</text>
<text x="135" y="199.7">3</text>
<text x="185" y="199.7">4</text>
<text x="235" y="199.7">5</text>
<text x="285" y="199.7">6</text>
</g>
<g font-size="1" fill="#848484">
<text x="145.5" y="94.4" transform="rotate(-90 145.5 94.4)">10µF/16V</text>
<text x="146.6" y="99.3" transform="rotate(-90 146.6 99.3)">0.1uF</text>
<text x="148.9" y="99.5" transform="rotate(-90 148.9 99.5)">10µF/16V</text>
<text x="153" y="102.8" transform="rotate(-90 153 102.8)">DMG3415U</text>
<text x="144.3" y="110.5">10µF</text>
<text x="158.4" y="110.5" transform="rotate(-90 158.4 110.5)">DRV8833PWPR</text>
<text x="150.4" y="117">0.2Ω</text>
<text x="150.7" y="114.2">0.2Ω</text>
</g>
</svg>
